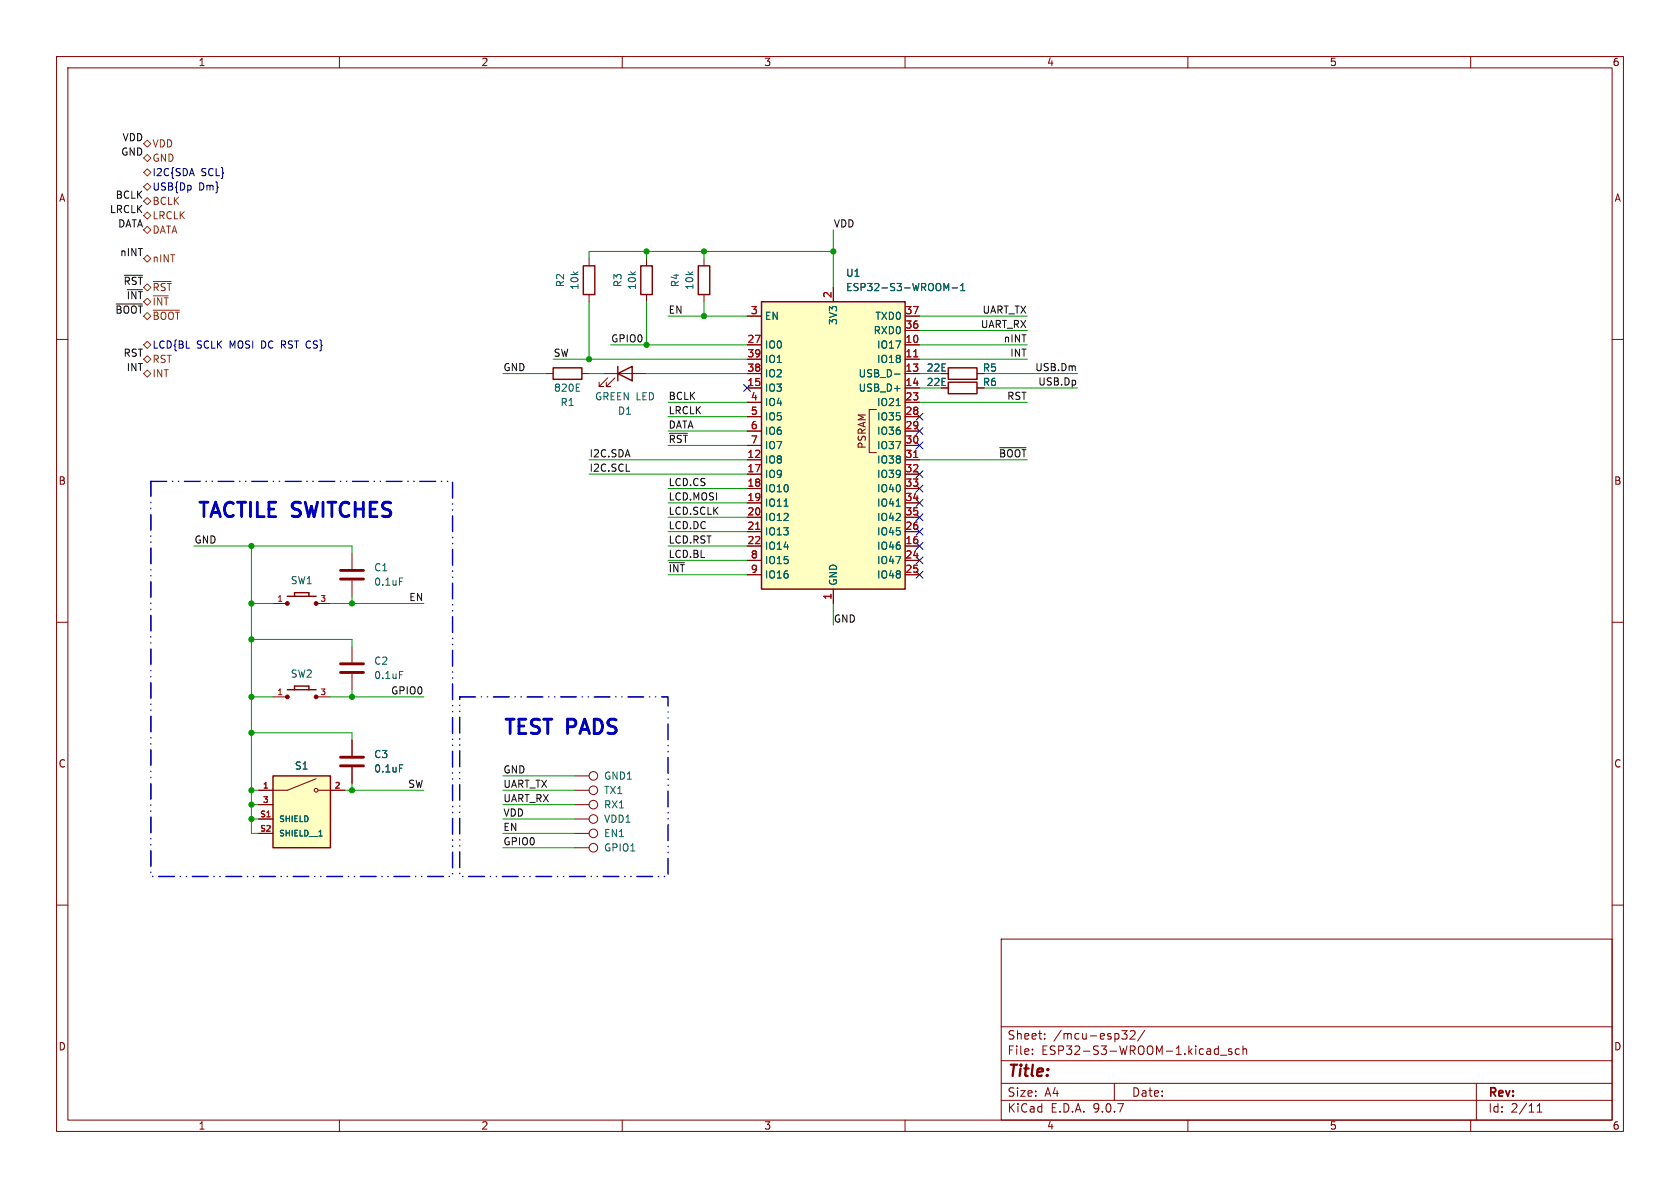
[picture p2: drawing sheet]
<svg xmlns="http://www.w3.org/2000/svg" width="297mm" height="210mm" viewBox="0 0 297 210" stroke-linecap="round" stroke-linejoin="round" font-family="sans-serif">
<g fill="none" stroke="#840000" stroke-width=".18">
<path d="M10 10h277v190h-277zM12 12h273v186h-273zM60 10v2M110 10v2M160 10v2M210 10v2M260 10v2M114.3 45.7v1.3M114.3 52.1v1.2M124.5 45.7v1.3M124.5 52.1v1.2M10 60h2"/>
<path d="M96.5 66h1.3M102.9 66h1.2M106.7 66h7.6M107.4 66.8l-1.5 1.5h.8h-.8v-.7M108.7 66.8l-1.5 1.5h.7h-.7v-.7M166.4 66h1.2M166.4 68.6h1.2M172.7 66h1.3M172.7 68.6h1.3M285 60h2M62.2 97.8v2.8M10 110h2"/>
<path d="M48.3 106.7h2.5M55.9 106.7h2.5M62.2 102.6v2.8M285 110h2M101.6 139.7h2.5M101.6 147.3h2.5M101.6 149.9h2.5M10 160h2M177 166h108v32h-108zM285 160h2M60 198v2M110 198v2"/>
<path d="M160 198v2M177 194.5h108M177 191.5h108M177 187.5h108M177 181.5h108M182.5 186.3v.1M182.5 185.5v.1M184.7 183.6v.1M184.7 182.8v.1M197 191.5v3M198.3 182.2h.9l-.5 .6 .5 .1v.7l-.2 .1-.6-.1M199.8 182.3l.6-.1 .2 .1 .1 .3-1 1.1h1"/>
<path d="M202.4 182.1l-1.3 2M210 198v2M215.2 185.4l.2 .1M215.4 184.9v1.5M215.4 186.3l-.2 .1M215.7 186.5h1.2M217.7 185.5l-.3-.1-.2 .2v.2l.5 .2v.3h-.5M219.1 185.5l-.4-.1-.3 .3v.4l.1 .2h.6M219.7 185.5l.3-.1 .3 .1 .1 .9M219.7 184.9v1.5M260 198v2M261 191.5v6.5"/>
<path d="M271.7 196.6h.9M271.7 195.5l.5-.4v1.5"/>
<circle cx="104.9" cy="139.7" r=".76"/>
<circle cx="104.9" cy="149.9" r=".76"/>
<circle cx="104.9" cy="147.3" r=".76"/>
</g>
<path d="M113.3 47h2v5.1h-2zM123.4 47h2.1v5.1h-2.1zM97.8 65h5.1v2.1h-5.1zM109.2 66l2.6-1.2v2.5zM109.2 64.8v2.5M167.6 65h5.1v2.1h-5.1zM167.6 67.6h5.1v2h-5.1zM50.8 105.4h5.1M52.1 105.4v-.6h2.5v.6" fill="none" stroke="#840000" stroke-width=".25"/>
<path d="M101.9 69.2h.6M101.9 67.9h.6M70.6 102.2h.6" fill="none" stroke="#006464" stroke-width=".18"/>
<path d="M60.2 100.8h4.1M60.2 102.4h4.1" fill="none" stroke="#840000" stroke-width=".51"/>
<g fill="#840000" stroke="#840000" stroke-width=".18">
<circle cx="50.8" cy="106.7" r=".33"/>
<circle cx="55.9" cy="106.7" r=".33"/>
</g>
<path d="M134.6 53.3h25.4v50.8h-25.4z" fill="#ffffc2"/>
<path d="M103.1 47h2.1v5.1h-2.1zM134.6 53.3h25.4v50.8h-25.4zM50.8 121.9h5.1M52.1 121.9v-.6h2.5v.6" fill="none" stroke="#840000" stroke-width=".25"/>
<g fill="none" stroke="#840000" stroke-width=".18">
<path d="M104.1 45.7v1.3M104.1 52.1v1.2M132.1 55.9h2.5M147.3 50.8v2.5M160 55.9h2.6M160 58.4h2.6M132.1 61h2.5M132.1 63.5h2.5M132.1 66h2.5M132.1 68.6h2.5M132.1 71.1h2.5M132.1 73.7h2.5"/>
<path d="M132.1 76.2h2.5M132.1 78.7h2.5M154.9 72.4h-1.2v7.6h1.2M160 61h2.6M160 63.5h2.6M160 66h2.6M160 68.6h2.6M160 71.1h2.6M160 73.7h2.6M160 76.2h2.6M160 78.7h2.6M132.1 81.3h2.5"/>
<path d="M132.1 83.8h2.5M132.1 86.4h2.5M132.1 88.9h2.5M132.1 91.4h2.5M132.1 94h2.5M132.1 96.5h2.5M132.1 99.1h2.5M160 81.3h2.6M160 83.8h2.6M160 86.4h2.6M160 88.9h2.6M160 91.4h2.6"/>
<path d="M160 94h2.6M160 96.5h2.6M160 99.1h2.6M62.2 114.3v2.8M62.2 119.1v2.8M132.1 101.6h2.5M147.3 104.1v2.6M160 101.6h2.6M48.3 123.2h2.5M55.9 123.2h2.5M62.2 130.8v2.8M62.2 135.6v2.8"/>
<path d="M101.6 137.2h2.5M101.6 144.8h2.5M101.6 142.2h2.5"/>
<circle cx="104.9" cy="137.2" r=".76"/>
<circle cx="104.9" cy="144.8" r=".76"/>
<circle cx="104.9" cy="142.2" r=".76"/>
</g>
<path d="M167.3 51l.4-.9v1.3M168.3 50.9h1M169.8 51.4h.8M169.8 50.5l.4-.4v1.3M158.1 66.1h1M158.4 71.7h.8M138.6 89.5h.7M158.4 89.5h.8M70.6 118.7h.6M70.6 135.2h.6" fill="none" stroke="#006464" stroke-width=".18"/>
<path d="M161.5 63.1h.8M133.6 93.6h.7M161.5 80.9h.8" fill="none" stroke="#a90000" stroke-width=".18"/>
<path d="M60.2 117.3h4.1M60.2 118.9h4.1M60.2 133.9h4.1M60.2 135.4h4.1" fill="none" stroke="#840000" stroke-width=".51"/>
<g fill="#840000" stroke="#840000" stroke-width=".18">
<circle cx="50.8" cy="123.2" r=".33"/>
<circle cx="55.9" cy="123.2" r=".33"/>
</g>
<path d="M48.3 137.2h10.1v12.7h-10.1z" fill="#ffffc2"/>
<path d="M48.3 137.2h10.1v12.7h-10.1z" fill="none" stroke="#840000" stroke-width=".25"/>
<g fill="none" stroke="#840000" stroke-width=".18">
<path d="M132.1 55.9h2.5M147.3 50.8v2.5M160 55.9h2.6M160 58.4h2.6M132.1 61h2.5M132.1 63.5h2.5M132.1 66h2.5M132.1 68.6h2.5M132.1 71.1h2.5M132.1 73.7h2.5M132.1 76.2h2.5M132.1 78.7h2.5"/>
<path d="M160 61h2.6M160 63.5h2.6M160 66h2.6M160 68.6h2.6M160 71.1h2.6M160 73.7h2.6M160 76.2h2.6M160 78.7h2.6M166.4 66h1.2M166.4 68.6h1.2M172.7 66h1.3M172.7 68.6h1.3"/>
<path d="M132.1 81.3h2.5M132.1 83.8h2.5M132.1 86.4h2.5M132.1 88.9h2.5M132.1 91.4h2.5M132.1 94h2.5M132.1 96.5h2.5M132.1 99.1h2.5M160 81.3h2.6M160 83.8h2.6M160 86.4h2.6M160 88.9h2.6"/>
<path d="M160 91.4h2.6M160 94h2.6M160 96.5h2.6M160 99.1h2.6M132.1 101.6h2.5M147.3 104.1v2.6M160 101.6h2.6M55.9 137.7l-5.1 2h-5.1M56.3 139.7h4.7M62.2 130.8v2.8M62.2 135.6v2.8M45.7 142.2h2.6"/>
<path d="M45.7 144.8h2.6M45.7 147.3h2.6"/>
<circle cx="55.9" cy="139.7" r=".33"/>
</g>
<path d="M167.3 51l.4-.9v1.3M168.3 50.9h1M169.8 51.4h.8M169.8 50.5l.4-.4v1.3M158.1 66.1h1M158.4 71.7h.8M138.6 89.5h.7M158.4 89.5h.8M70.6 135.2h.6M56.4 147.8h.6" fill="none" stroke="#006464" stroke-width=".18"/>
<g fill="none" stroke="#725600" stroke-width=".18">
<path d="M25.4 35.6l.6-.7 .7 .7-.7 .6zM25.4 27.9l.6-.6 .7 .6-.7 .7zM25.4 33l.6-.6 .7 .6-.7 .7zM25.4 25.4l.6-.6 .7 .6-.7 .6zM25.4 30.5l.6-.7 .7 .7-.7 .6zM25.4 38.1l.6-.6 .7 .6-.7 .6zM25.4 55.9l.6-.7 .7 .7-.7 .6zM25.4 53.3l.6-.6 .7 .6-.7 .7zM25.4 50.8l.6-.6 .7 .6-.7 .6zM25.4 40.6l.6-.6 .7 .6-.7 .7zM25.4 45.7l.6-.6 .7 .6-.7 .7zM27.1 54.8h4.6"/>
<path d="M27.1 49.8h3.2M25.4 61l.6-.7 .7 .7-.7 .6zM25.4 66l.6-.6 .7 .6-.7 .7zM26 62.9l.7 .6-.7 .6-.6-.6z"/>
</g>
<path d="M20.5 53.7h4.7M22 48.7h3.2M118.3 76.6h3.2M176.7 79.1h4.7" fill="none" stroke="#0f0f0f" stroke-width=".18"/>
<g fill="none" stroke="#009600" stroke-width=".18">
<path d="M104.1 53.3v10.2M114.3 44.5v1.2M114.3 53.3v7.7M118.1 55.9h14M124.5 44.5v1.2M124.5 53.3v2.6M147.3 40.6v10.2M147.3 44.5h-43.2v1.2M162.6 55.9h19M162.6 58.4h19M88.9 66h7.6M97.8 63.5h34.3"/>
<path d="M104.1 66h2.6M107.9 61h24.2M114.3 66h17.8M118.1 73.7h14M118.1 78.7h14M118.1 76.2h14M118.1 71.1h14M162.6 66h3.8M162.6 63.5h19M162.6 71.1h19M162.6 61h19M162.6 68.6h3.8"/>
<path d="M174 66h16.5M174 68.6h16.5M34.3 96.5h27.9v1.3M44.4 96.5v50.8h1.3M104.1 83.8h28M104.1 81.3h28M118.1 86.4h14M118.1 94h14M118.1 88.9h14M118.1 91.4h14M118.1 96.5h14M118.1 99.1h14"/>
<path d="M162.6 81.3h19M44.4 113h17.8v1.3M44.4 106.7h3.9M58.4 106.7h16.5M62.2 105.4v1.3M118.1 101.6h14M147.3 106.7v3.8M44.4 139.7h1.3M44.4 129.5h17.8v1.3M44.4 123.2h3.9M58.4 123.2h16.5M61 139.7h13.9"/>
<path d="M62.2 121.9v1.3M62.2 138.4v1.3M88.9 139.7h12.7M88.9 137.2h12.7M44.4 142.2h1.3M44.4 144.8h1.3M88.9 142.2h12.7M88.9 144.8h12.7M88.9 147.3h12.7M88.9 149.9h12.7"/>
</g>
<g fill="none" stroke="#000084" stroke-width=".18">
<path d="M131.5 68l1.2 1.2M132.7 68l-1.2 1.2M162 78.1l1.2 1.2M162 75.6l1.2 1.2M162 73.1l1.2 1.2M163.2 78.1l-1.2 1.2M163.2 75.6l-1.2 1.2M163.2 73.1l-1.2 1.2M162 95.9l1.2 1.2M162 98.5l1.2 1.2M162 90.8l1.2 1.2M162 85.8l1.2 1.2"/>
<path d="M162 88.3l1.2 1.2M162 93.4l1.2 1.2M162 83.2l1.2 1.2M163.2 95.9l-1.2 1.2M163.2 98.5l-1.2 1.2M163.2 90.8l-1.2 1.2M163.2 85.8l-1.2 1.2M163.2 88.3l-1.2 1.2M163.2 93.4l-1.2 1.2M163.2 83.2l-1.2 1.2M162 101l1.2 1.2M163.2 101l-1.2 1.2"/>
</g>
<path d="M26.7 85.1h53.3v69.8h-53.3zM81.3 123.2h36.8v31.7h-36.8z" fill="none" stroke="#0000c2" stroke-width=".25" stroke-dasharray="2.8 1 .1 1 .1 1"/>
<path d="M161.5 63.1h.8M133.6 93.6h.7M161.5 80.9h.8" fill="none" stroke="#a90000" stroke-width=".18"/>
<g fill="#009600" stroke="#009600" stroke-width=".18">
<circle cx="44.4" cy="144.8" r=".46"/>
<circle cx="44.4" cy="142.2" r=".46"/>
<circle cx="44.4" cy="139.7" r=".46"/>
<circle cx="62.2" cy="139.7" r=".46"/>
<circle cx="44.4" cy="123.2" r=".46"/>
<circle cx="44.4" cy="129.5" r=".46"/>
<circle cx="62.2" cy="123.2" r=".46"/>
<circle cx="62.2" cy="106.7" r=".46"/>
<circle cx="44.4" cy="106.7" r=".46"/>
<circle cx="104.1" cy="63.5" r=".46"/>
<circle cx="124.5" cy="44.5" r=".46"/>
<circle cx="124.5" cy="55.9" r=".46"/>
<circle cx="114.3" cy="44.5" r=".46"/>
<circle cx="114.3" cy="61" r=".46"/>
<circle cx="147.3" cy="44.5" r=".46"/>
<circle cx="44.4" cy="96.5" r=".46"/>
<circle cx="44.4" cy="113" r=".46"/>
</g>
<g font-size="3.5" fill="#0000c2">
<text x="34.6" y="92.2">TACTILE SWITCHES</text>
<text x="88.7" y="130.6">TEST</text>
<text x="100.2" y="130.6">PADS</text>
</g>
<text font-size="2.8" fill="#840000" x="178" y="190.9">Title:</text>
<g font-size="2.1" fill="#840000">
<text x="178" y="184">Sheet:</text>
<text x="186.2" y="184">/mcu-esp32/</text>
<text x="178" y="186.7">File:</text>
<text x="184.1" y="186.7">ESP32-S3-WROOM-1.kicad_sch</text>
<text x="178" y="196.9">KiCad</text>
<text x="178" y="194.1">Size:</text>
<text x="184.7" y="194.1">A4</text>
<text x="185.7" y="196.9">E.D.A.</text>
<text x="193.3" y="196.9">9.0.7</text>
<text x="200" y="194.1">Date:</text>
<text x="263" y="194.3">Rev:</text>
<text x="263" y="196.9">Id:</text>
<text x="267.1" y="196.9">2/11</text>
</g>
<g font-size="1.8" fill="#840000">
<text x="35" y="11.9">1</text>
<text x="85" y="11.9">2</text>
<text x="135" y="11.9">3</text>
<text x="185" y="11.9">4</text>
<text x="235" y="11.9">5</text>
<text x="285" y="11.9">6</text>
<text x="10.3" y="35.9">A</text>
<text x="285.3" y="35.9">A</text>
<text x="153.3" y="79.4" transform="rotate(-90 153.3 79.4)">PSRAM</text>
<text x="10.3" y="85.9">B</text>
<text x="285.3" y="85.9">B</text>
<text x="10.3" y="135.9">C</text>
<text x="285.3" y="135.9">C</text>
<text x="10.3" y="185.9">D</text>
<text x="285.3" y="185.9">D</text>
<text x="35" y="199.9">1</text>
<text x="85" y="199.9">2</text>
<text x="135" y="199.9">3</text>
<text x="185" y="199.9">4</text>
<text x="235" y="199.9">5</text>
<text x="285" y="199.9">6</text>
</g>
<g font-size="1.8" fill="#0f0f0f">
<text x="21.3" y="27.6">GND</text>
<text x="21.6" y="25.1">VDD</text>
<text x="20.4" y="35.2">BCLK</text>
<text x="19.3" y="37.8">LRCLK</text>
<text x="20.8" y="40.3">DATA</text>
<text x="147.3" y="40.3">VDD</text>
<text x="21.1" y="45.4">nINT</text>
<text x="21.7" y="50.5">~{RST}</text>
<text x="22.3" y="53">~{INT}</text>
<text x="20.3" y="55.5">~{BOOT}</text>
<text x="118.1" y="55.5">EN</text>
<text x="173.3" y="58.1">UART_RX</text>
<text x="173.6" y="55.5">UART_TX</text>
<text x="21.7" y="63.2">RST</text>
<text x="22.3" y="65.7">INT</text>
<text x="88.9" y="65.7">GND</text>
<text x="97.8" y="63.2">SW</text>
<text x="107.9" y="60.6">GPIO0</text>
<text x="177.4" y="60.6">nINT</text>
<text x="178.5" y="63.2">INT</text>
<text x="182.9" y="65.7">USB.Dm</text>
<text x="118.1" y="70.8">BCLK</text>
<text x="178" y="70.8">RST</text>
<text x="183.5" y="68.2">USB.Dp</text>
<text x="118.1" y="75.9">DATA</text>
<text x="118.1" y="73.3">LRCLK</text>
<text x="104.1" y="83.5">I2C.SCL</text>
<text x="104.1" y="80.9">I2C.SDA</text>
<text x="118.1" y="78.4">~{RST}</text>
<text x="176.5" y="80.9">~{BOOT}</text>
<text x="118.1" y="86">LCD.CS</text>
<text x="118.1" y="88.6">LCD.MOSI</text>
<text x="118.1" y="93.6">LCD.DC</text>
<text x="118.1" y="91.1">LCD.SCLK</text>
<text x="34.3" y="96.2">GND</text>
<text x="118.1" y="101.3">~{INT}</text>
<text x="118.1" y="98.7">LCD.BL</text>
<text x="118.1" y="96.2">LCD.RST</text>
<text x="72.2" y="106.3">EN</text>
<text x="147.3" y="110.1">GND</text>
<text x="69" y="122.8">GPIO0</text>
<text x="88.9" y="136.8">GND</text>
<text x="72.1" y="139.4">SW</text>
<text x="88.9" y="139.4">UART_TX</text>
<text x="88.9" y="141.9">UART_RX</text>
<text x="88.9" y="144.4">VDD</text>
<text x="88.9" y="149.5">GPIO0</text>
<text x="88.9" y="147">EN</text>
</g>
<g font-size="1.8" fill="#725600">
<text x="26.9" y="28.8">GND</text>
<text x="26.9" y="26.3">VDD</text>
<text x="26.9" y="36.4">BCLK</text>
<text x="26.9" y="41.5">DATA</text>
<text x="26.9" y="39">LRCLK</text>
<text x="26.9" y="46.6">nINT</text>
<text x="26.9" y="51.7">~{RST}</text>
<text x="26.9" y="56.7">~{BOOT}</text>
<text x="26.9" y="54.2">~{INT}</text>
<text x="26.9" y="64.4">RST</text>
<text x="26.9" y="66.9">INT</text>
</g>
<g font-size="1.8" fill="#000084">
<text x="26.9" y="33.9">USB{Dp</text>
<text x="26.9" y="31.3">I2C{SDA</text>
<text x="35.1" y="33.9">Dm}</text>
<text x="35.5" y="31.3">SCL}</text>
<text x="26.9" y="61.8">LCD{BL</text>
<text x="34.7" y="61.8">SCLK</text>
<text x="40.7" y="61.8">MOSI</text>
<text x="46.5" y="61.8">DC RST CS}</text>
</g>
<g font-size="1.8" fill="#006464">
<text x="99.9" y="50.9" transform="rotate(-90 99.9 50.9)">R2</text>
<text x="102.5" y="51.4" transform="rotate(-90 102.5 51.4)">10k</text>
<text x="110.1" y="50.9" transform="rotate(-90 110.1 50.9)">R3</text>
<text x="112.6" y="51.4" transform="rotate(-90 112.6 51.4)">10k</text>
<text x="120.2" y="50.9" transform="rotate(-90 120.2 50.9)">R4</text>
<text x="122.8" y="51.4" transform="rotate(-90 122.8 51.4)">10k</text>
<text x="149.5" y="49.1">U1</text>
<text x="149.5" y="51.7">ESP32-S3-WROOM-1</text>
<text x="135.1" y="56.7">EN</text>
<text x="148.2" y="57.6" transform="rotate(-90 148.2 57.6)">3V3</text>
<text x="154.3" y="59.3">RXD0</text>
<text x="154.7" y="56.7">TXD0</text>
<text x="135.1" y="61.8">IO0</text>
<text x="135.1" y="64.4">IO1</text>
<text x="155" y="61.8">IO17</text>
<text x="155" y="64.4">IO18</text>
<text x="163.7" y="65.9">22E</text>
<text x="173.7" y="65.9">R5</text>
<text x="97.8" y="69.4">820E</text>
<text x="99" y="72">R1</text>
<text x="105.1" y="71">GREEN LED</text>
<text x="135.1" y="66.9">IO2</text>
<text x="135.1" y="69.4">IO3</text>
<text x="135.1" y="72">IO4</text>
<text x="151.7" y="66.9">USB_D-</text>
<text x="151.7" y="69.4">USB_D+</text>
<text x="155" y="72">IO21</text>
<text x="163.7" y="68.4">22E</text>
<text x="173.7" y="68.4">R6</text>
<text x="109.1" y="73.5">D1</text>
<text x="135.1" y="74.5">IO5</text>
<text x="135.1" y="77.1">IO6</text>
<text x="155" y="74.5">IO35</text>
<text x="155" y="77.1">IO36</text>
<text x="135.1" y="79.6">IO7</text>
<text x="135.1" y="82.1">IO8</text>
<text x="155" y="79.6">IO37</text>
<text x="155" y="82.1">IO38</text>
<text x="135.1" y="84.7">IO9</text>
<text x="135.1" y="87.2">IO10</text>
<text x="135.1" y="89.8">IO11</text>
<text x="155" y="84.7">IO39</text>
<text x="155" y="87.2">IO40</text>
<text x="155" y="89.8">IO41</text>
<text x="135.1" y="92.3">IO12</text>
<text x="135.1" y="94.8">IO13</text>
<text x="155" y="92.3">IO42</text>
<text x="155" y="94.8">IO45</text>
<text x="66" y="101.2">C1</text>
<text x="135.1" y="97.4">IO14</text>
<text x="135.1" y="99.9">IO15</text>
<text x="155" y="97.4">IO46</text>
<text x="155" y="99.9">IO47</text>
<text x="51.3" y="103.5">SW1</text>
<text x="66" y="103.7">0.1uF</text>
<text x="135.1" y="102.5">IO16</text>
<text x="148.2" y="103.6" transform="rotate(-90 148.2 103.6)">GND</text>
<text x="155" y="102.5">IO48</text>
<text x="51.3" y="120">SW2</text>
<text x="66" y="117.7">C2</text>
<text x="66" y="120.2">0.1uF</text>
<text x="52" y="136.2">S1</text>
<text x="66" y="134.2">C3</text>
<text x="66" y="136.8">0.1uF</text>
<text x="106.7" y="140.6">TX1</text>
<text x="106.7" y="143.1">RX1</text>
<text x="106.7" y="138">GND1</text>
<text x="106.7" y="145.6">VDD1</text>
<text x="106.7" y="148.2">EN1</text>
<text x="106.7" y="150.7">GPIO1</text>
</g>
<g font-size="1.8" fill="#a90000">
<text x="147.1" y="52.8" transform="rotate(-90 147.1 52.8)">2</text>
<text x="132.6" y="55.6">3</text>
<text x="160" y="55.6">37</text>
<text x="160" y="58.2">36</text>
<text x="132" y="60.7">27</text>
<text x="132" y="63.2">39</text>
<text x="132" y="65.8">38</text>
<text x="160" y="60.7">10</text>
<text x="160" y="63.2">11</text>
<text x="160" y="65.8">13</text>
<text x="132" y="68.3">15</text>
<text x="132.6" y="70.9">4</text>
<text x="160" y="68.3">14</text>
<text x="160" y="70.9">23</text>
<text x="132.6" y="73.4">5</text>
<text x="132.6" y="75.9">6</text>
<text x="160" y="73.4">28</text>
<text x="160" y="75.9">29</text>
<text x="132" y="81">12</text>
<text x="132" y="83.6">17</text>
<text x="132.6" y="78.5">7</text>
<text x="160" y="78.5">30</text>
<text x="160" y="81">31</text>
<text x="160" y="83.6">32</text>
<text x="132" y="86.1">18</text>
<text x="132" y="88.6">19</text>
<text x="160" y="86.1">33</text>
<text x="160" y="88.6">34</text>
<text x="132" y="91.2">20</text>
<text x="132" y="93.7">21</text>
<text x="160" y="91.2">35</text>
<text x="160" y="93.7">26</text>
<text x="132" y="96.3">22</text>
<text x="132.6" y="98.8">8</text>
<text x="132.6" y="101.3">9</text>
<text x="160" y="96.3">16</text>
<text x="160" y="98.8">24</text>
<text x="160" y="101.3">25</text>
<text x="147.1" y="106.1" transform="rotate(-90 147.1 106.1)">1</text>
</g>
<g font-size="1.4" fill="#a90000">
<text x="48.9" y="106.4">1</text>
<text x="56.5" y="106.4">3</text>
<text x="48.9" y="122.9">1</text>
<text x="56.5" y="122.9">3</text>
<text x="46.4" y="139.4">1</text>
<text x="46.4" y="142">3</text>
<text x="59.1" y="139.4">2</text>
<text x="45.9" y="144.5">S1</text>
<text x="45.9" y="147.1">S2</text>
</g>
<g font-size="1.4" fill="#006464">
<text x="49.3" y="145.5">SHIELD</text>
<text x="49.3" y="148.1">SHIELD__1</text>
</g>
</svg>
